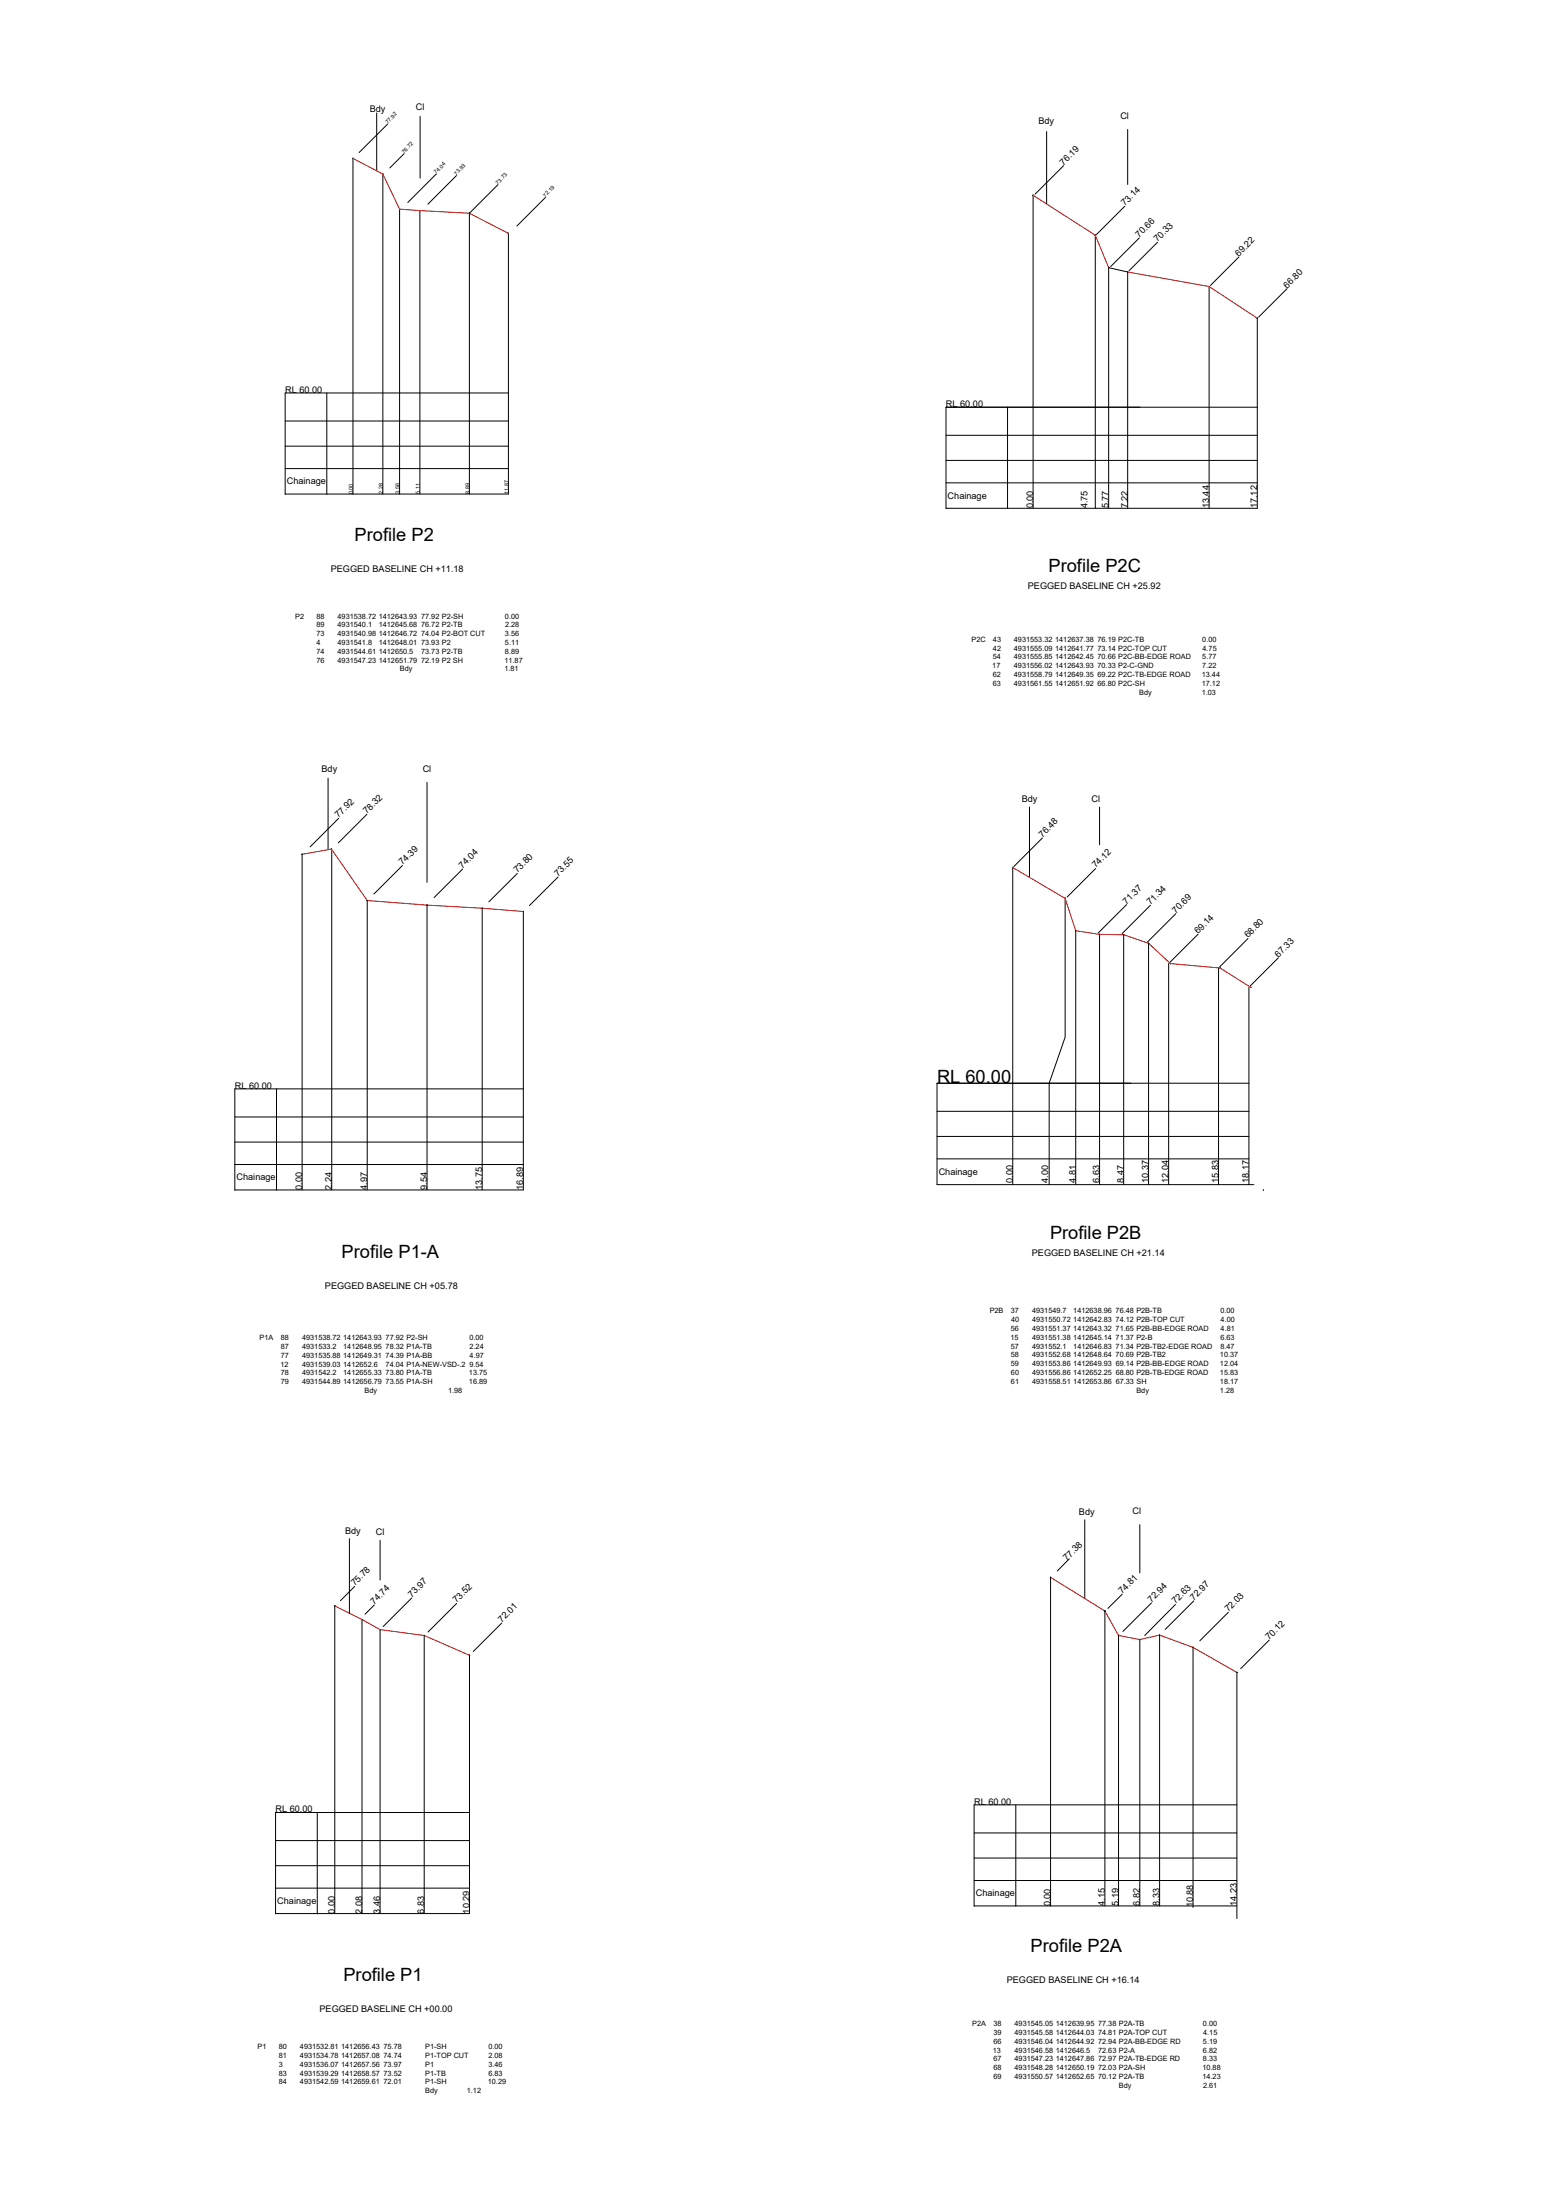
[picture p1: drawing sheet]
<svg xmlns="http://www.w3.org/2000/svg" width="297mm" height="420mm" viewBox="0 0 297 420" stroke-linecap="round" stroke-linejoin="round" font-family="sans-serif">
<!-- layer: 0 -->
<g fill="none" stroke="#000" stroke-width=".19">
<path d="M67.3 30.2l.1 .1M67.4 30.3v64.1M67.4 30.2l-.1 .1M71.9 21.6v11M73 33.2l.1 .1M73.1 33.2v61.2M73.1 33.2l-.1 .1M74 23.7l-5.4 5.4M76.2 39.9l.1 .1M76.3 39.9v54.5M76.3 39.9l-.1 .1M77.1 29.4l-2.7 2.7"/>
<path d="M80.2 22.2v11.8M83.3 33.2l-5.5 5.5M87.1 33.5l-5.4 5.5M95.1 35.3l-5.5 5.4M104.1 37.7l-5.4 5.5M197.2 37.3h.1M197.3 37.3l-.1 59.8M199.8 25.1v13.8M203 31.6l-5.4 5.5M214.7 39.4l-5.4 5.4M215.3 24.7v10.5M80.1 40.2l.1 .1"/>
<path d="M80.2 40.2v54.2M80.2 40.2l-.1 .1M89.6 40.7v.1M89.6 40.7v53.7M97 44.5l.1 .1M97.1 44.6v49.8h-42.7M97.1 44.5l-.1 .1M209.1 44.9v.1M209.1 45v-.1v52.2M211.6 51.1l.1 .1M211.6 51.1v46M211.6 51.1l3.7 .8"/>
<path d="M211.7 51.1l-.1 .1M215.2 51.9l.1 .1M215.3 51.9v45.2M215.3 51.9l-.1 .1M217.5 45.4l-5.5 5.5M221 46.3l-5.5 5.4M230.8 54.7l.1 .1M230.9 54.7l-.1 42.4M236.5 49.1l-5.4 5.4M245.7 55.1l-5.4 5.5M62.4 75v19.4M97.1 75h-42.7v19.4"/>
<path d="M192.3 77.8v19.3M240 77.8h-59.4v19.3M240.1 60.7l-.1 .1M240.1 60.8l-.1-.1v36.4h-59.4M54.4 89.5h42.7M54.4 85.2h42.7M54.4 80.4h42.7M180.6 92.2h59.4M180.6 87.9h59.4M180.6 83.1h59.4M62.6 148.6v13.7M64.6 156.3l-5.4 5.4"/>
<path d="M70 155.5l-5.4 5.5M81.5 149.4v19.1M196.5 154.1v13.5M209.9 154.1v7.2M57.6 163.1l.1 .1M57.7 163.2v64.1M57.7 163.1l-.1 .1M63.2 162.1l.1 .1M63.3 162.1l-.1 .1M63.3 162.5v64.8M70.1 172h.1M70.1 172v55.3"/>
<path d="M76.8 165.3l-5.4 5.4M81.5 172.8l.1 .1M81.5 172.9v54.4M81.6 172.8l-.1 .1M88.3 166l-5.4 5.4M92 173.4l.1 .1M92.1 173.5v53.8M92.1 173.4l-.1 .1M98.8 166.8l-5.5 5.4M99.9 174v.1M99.9 174.1v53.2h-55.1M106.5 167.5l-5.4 5.4"/>
<path d="M193.3 165.6l.1 .1M193.3 165.7v60.5M193.4 165.6l-.1 .1M199 160l-5.5 5.5M203.3 171.5l.1 .1M203.3 171.6v26.5l-3 8.8v19.3M203.4 171.5l-.1 .1M205.3 177.7l.1 .1M205.4 177.8v48.4M205.4 177.7l-.1 .1M209.2 165.9l-5.5 5.4M209.9 178.4v.1"/>
<path d="M209.9 178.4v47.8M214.5 178.5v.1M214.5 178.5v47.7M215.1 172.8l-5.5 5.4M219.6 172.9l-5.4 5.4M224.5 174.5l-5.5 5.4M228.7 178.4l-5.4 5.4M238.2 179.2l-5.4 5.5M219.2 180.1l.1 .1M219.3 180.2v46M219.3 180.1l-.1 .1M223.1 184v42.2"/>
<path d="M223.4 184l.1 .1M223.5 184l-.1 .1M232.6 184.9v41.3M232.9 184.8v.1M238.4 188.6v37.6M238.7 188.5l.1 .1M238.8 188.5l-.1 .1M244 182.9l-5.4 5.5M44.8 218.1h55.1M44.8 213.3h55.1M52.8 208v19.3M99.9 208h-55.1v19.3"/>
<path d="M178.9 217h59.5M178.9 212.2h59.5M238.4 206.9h-59.5v19.3h60.5M44.8 222.4h55.1M178.9 221.3h59.5M241.2 227.4h.1M66.7 293.9v14.2M72.6 294.2v7.6M204.1 297.7l-2.3 2.3M207.1 290.3v15M217.6 291.2v9.2M63.9 306.7h.1"/>
<path d="M63.9 306.7v58.8M67.7 303l-2.7 2.7M69.1 309.3h.1M69.1 309.3v56.2M71.5 306.5l-1.8 1.8M72.6 311.2l-.1 .1M72.6 311.3v54.2M78.6 305.2l-5.5 5.4M80.9 312.3l.1 .1M81 312.3v53.2M81 312.3l-.1 .1M87.2 306.2l-5.5 5.5"/>
<path d="M89.6 316.1l.1 .1M89.6 316.1v49.4h-37M89.7 316.1l-.1 .1M95.8 310l-5.5 5.4M200.6 301.2l-.1 .1M200.6 301.3v62.8M210.9 307.6l.1 .1M210.9 307.7v56.3M211 307.6l-.1 .1M213.5 312.3l.1 .1M213.5 312.3v51.7M213.6 312.3l-.1 .1"/>
<path d="M214.2 304.5l-2.7 2.7M217.6 313.1v.1M217.6 313.1v50.9M219.8 306.1l-5.4 5.5M221.3 312.2l.1 .1M221.4 312.3v51.7M221.4 312.2l-.1 .1M224.4 306.4l-5.9 5.9M227.7 314.6l.1 .1M227.7 314.6v49.7M227.8 314.6l-.1 .1M227.9 305.7l-5.5 5.5"/>
<path d="M234.5 307.9l-5.5 5.5M236.1 319.4v47M236.2 319.4h-.1M242.3 313.2l-5.4 5.5M52.6 356.3h37M52.6 351.5h37M60.6 346.2v19.3M89.6 346.2h-37v19.3M186 359.1h50.1M186 354.9h50.1M186 350.1h50.1M193.9 344.7v19.4"/>
<path d="M236.1 344.7h-50.1v19.4M52.6 360.6h37M186 364h50.1"/>
<circle cx="67.4" cy="30.2" r=".03"/>
<circle cx="73.1" cy="33.2" r=".03"/>
<circle cx="76.3" cy="39.9" r=".03"/>
<circle cx="197.2" cy="37.3" r=".03"/>
<circle cx="80.1" cy="40.2" r=".03"/>
<circle cx="89.6" cy="40.7" r=".03"/>
<circle cx="97.1" cy="44.6" r=".03"/>
<circle cx="209.1" cy="44.9" r=".03"/>
<circle cx="211.6" cy="51.1" r=".03"/>
<circle cx="215.3" cy="51.9" r=".03"/>
<circle cx="230.8" cy="54.7" r=".03"/>
<circle cx="240" cy="60.8" r=".03"/>
<circle cx="57.7" cy="163.2" r=".03"/>
<circle cx="63.3" cy="162.2" r=".03"/>
<circle cx="70.1" cy="172" r=".03"/>
<circle cx="81.5" cy="172.9" r=".03"/>
<circle cx="92" cy="173.4" r=".03"/>
<circle cx="99.9" cy="174.1" r=".03"/>
<circle cx="193.3" cy="165.7" r=".03"/>
<circle cx="203.3" cy="171.6" r=".03"/>
<circle cx="205.4" cy="177.7" r=".03"/>
<circle cx="209.9" cy="178.4" r=".03"/>
<circle cx="214.5" cy="178.5" r=".03"/>
<circle cx="219.3" cy="180.1" r=".03"/>
<circle cx="223.4" cy="184" r=".03"/>
<circle cx="232.9" cy="184.9" r=".03"/>
<circle cx="238.8" cy="188.6" r=".03"/>
<circle cx="63.9" cy="306.7" r=".03"/>
<circle cx="69.1" cy="309.3" r=".03"/>
<circle cx="72.6" cy="311.2" r=".03"/>
<circle cx="81" cy="312.3" r=".03"/>
<circle cx="89.6" cy="316.1" r=".03"/>
<circle cx="200.5" cy="301.2" r=".03"/>
<circle cx="210.9" cy="307.7" r=".03"/>
<circle cx="213.5" cy="312.3" r=".03"/>
<circle cx="217.6" cy="313.1" r=".03"/>
<circle cx="221.4" cy="312.3" r=".03"/>
<circle cx="227.7" cy="314.6" r=".03"/>
<circle cx="236.1" cy="319.4" r=".03"/>
</g>
<path d="M67.4 30.3l5.7 2.9 3.2 6.7 13.3 .8 7.5 3.9M197.2 37.3l11.9 7.6 2.5 6.2M215.3 51.9l15.5 2.8 9.2 6.1M57.7 163.2l5.6-1 6.8 9.8 29.8 2.1M193.3 165.7l10 5.9 2.1 6.2 4.5 .6 4.6 .1 4.8 1.7 4.1 3.8 9.5 .9 5.9 3.7M63.9 306.7l5.2 2.6 3.5 1.9 8.4 1.1 8.6 3.8M200.6 301.2l10.3 6.5 2.6 4.6 4.1 .8 3.8-.8 6.3 2.3 8.4 4.8" fill="none" stroke="#f00" stroke-width=".19"/>
<g font-size="3.5">
<text x="67.7" y="103.4">Profile P2</text>
<text x="200.2" y="109.3">Profile P2C</text>
<text x="178.9" y="206.9">RL 60.00</text>
<text x="200.4" y="236.6">Profile P2B</text>
<text x="65.2" y="240.2">Profile P1-A</text>
<text x="196.7" y="372.7">Profile P2A</text>
<text x="65.5" y="378.4">Profile P1</text>
</g>
<g font-size="1.7">
<text x="70.6" y="21.3">Bdy</text>
<text x="79.4" y="21">Cl</text>
<text x="198.2" y="23.6">Bdy</text>
<text x="213.9" y="22.8">Cl</text>
<text x="203" y="31.6" transform="rotate(-45 203 31.6)">76.19</text>
<text x="214.7" y="39.4" transform="rotate(-45 214.7 39.4)">73.14</text>
<text x="217.5" y="45.4" transform="rotate(-45 217.5 45.4)">70.66</text>
<text x="221" y="46.3" transform="rotate(-45 221 46.3)">70.33</text>
<text x="236.5" y="49.1" transform="rotate(-45 236.5 49.1)">69.22</text>
<text x="245.7" y="55.1" transform="rotate(-45 245.7 55.1)">66.80</text>
<text x="54.4" y="75">RL 60.00</text>
<text x="180.6" y="77.7">RL 60.00</text>
<text x="54.8" y="92.5">Chainage</text>
<text x="180.9" y="95.2">Chainage</text>
<text x="197.2" y="97.1" transform="rotate(-90 197.2 97.1)">0.00</text>
<text x="207.6" y="97.1" transform="rotate(-90 207.6 97.1)">4.75</text>
<text x="211.6" y="97.1" transform="rotate(-90 211.6 97.1)">5.77</text>
<text x="215.3" y="97.1" transform="rotate(-90 215.3 97.1)">7.22</text>
<text x="230.8" y="97.1" transform="rotate(-90 230.8 97.1)">13.44</text>
<text x="240" y="97.1" transform="rotate(-90 240 97.1)">17.12</text>
<text x="63.1" y="109.3">PEGGED BASELINE CH +11.18</text>
<text x="196.2" y="112.5">PEGGED BASELINE CH +25.92</text>
<text x="61.4" y="147.5">Bdy</text>
<text x="80.7" y="147.4">Cl</text>
<text x="70" y="155.5" transform="rotate(-45 70 155.5)">78.32</text>
<text x="195" y="153.2">Bdy</text>
<text x="208.4" y="153.1">Cl</text>
<text x="64.6" y="156.3" transform="rotate(-45 64.6 156.3)">77.92</text>
<text x="199" y="160" transform="rotate(-45 199 160)">76.48</text>
<text x="76.8" y="165.3" transform="rotate(-45 76.8 165.3)">74.39</text>
<text x="88.3" y="166" transform="rotate(-45 88.3 166)">74.04</text>
<text x="98.8" y="166.8" transform="rotate(-45 98.8 166.8)">73.80</text>
<text x="106.5" y="167.5" transform="rotate(-45 106.5 167.5)">73.55</text>
<text x="209.2" y="165.9" transform="rotate(-45 209.2 165.9)">74.12</text>
<text x="215.1" y="172.8" transform="rotate(-45 215.1 172.8)">71.37</text>
<text x="219.6" y="172.9" transform="rotate(-45 219.6 172.9)">71.34</text>
<text x="224.5" y="174.5" transform="rotate(-45 224.5 174.5)">70.69</text>
<text x="228.7" y="178.4" transform="rotate(-45 228.7 178.4)">69.14</text>
<text x="238.2" y="179.2" transform="rotate(-45 238.2 179.2)">68.80</text>
<text x="244" y="182.9" transform="rotate(-45 244 182.9)">67.33</text>
<text x="44.8" y="208">RL 60.00</text>
<text x="45.2" y="225.4">Chainage</text>
<text x="57.7" y="227.3" transform="rotate(-90 57.7 227.3)">0.00</text>
<text x="63.3" y="227.3" transform="rotate(-90 63.3 227.3)">2.24</text>
<text x="70.1" y="227.3" transform="rotate(-90 70.1 227.3)">4.97</text>
<text x="81.5" y="227.3" transform="rotate(-90 81.5 227.3)">9.54</text>
<text x="92.1" y="227.3" transform="rotate(-90 92.1 227.3)">13.75</text>
<text x="99.9" y="227.3" transform="rotate(-90 99.9 227.3)">16.89</text>
<text x="179.2" y="224.3">Chainage</text>
<text x="193.3" y="225.9" transform="rotate(-90 193.3 225.9)">0.00</text>
<text x="200.1" y="225.9" transform="rotate(-90 200.1 225.9)">4.00</text>
<text x="205.4" y="225.9" transform="rotate(-90 205.4 225.9)">4.81</text>
<text x="209.9" y="225.9" transform="rotate(-90 209.9 225.9)">6.63</text>
<text x="214.5" y="225.9" transform="rotate(-90 214.5 225.9)">8.47</text>
<text x="219.3" y="225.9" transform="rotate(-90 219.3 225.9)">10.37</text>
<text x="223.1" y="225.9" transform="rotate(-90 223.1 225.9)">12.04</text>
<text x="232.6" y="225.9" transform="rotate(-90 232.6 225.9)">15.83</text>
<text x="238.4" y="225.9" transform="rotate(-90 238.4 225.9)">18.17</text>
<text x="197" y="239.8">PEGGED BASELINE CH +21.14</text>
<text x="62" y="246.1">PEGGED BASELINE CH +05.78</text>
<text x="65.9" y="293">Bdy</text>
<text x="71.7" y="293.1">Cl</text>
<text x="206" y="289.4">Bdy</text>
<text x="216.2" y="289.2">Cl</text>
<text x="203.7" y="298.2" transform="rotate(-45 203.7 298.2)">77.38</text>
<text x="67.7" y="303" transform="rotate(-45 67.7 303)">75.78</text>
<text x="78.6" y="305.2" transform="rotate(-45 78.6 305.2)">73.97</text>
<text x="214.2" y="304.5" transform="rotate(-45 214.2 304.5)">74.81</text>
<text x="227.9" y="305.7" transform="rotate(-45 227.9 305.7)">72.97</text>
<text x="71.5" y="306.5" transform="rotate(-45 71.5 306.5)">74.74</text>
<text x="87.2" y="306.2" transform="rotate(-45 87.2 306.2)">73.52</text>
<text x="95.8" y="310" transform="rotate(-45 95.8 310)">72.01</text>
<text x="219.8" y="306.1" transform="rotate(-45 219.8 306.1)">72.94</text>
<text x="224.4" y="306.4" transform="rotate(-45 224.4 306.4)">72.63</text>
<text x="234.5" y="307.9" transform="rotate(-45 234.5 307.9)">72.03</text>
<text x="242.3" y="313.2" transform="rotate(-45 242.3 313.2)">70.12</text>
<text x="52.6" y="346.2">RL 60.00</text>
<text x="186" y="344.7">RL 60.00</text>
<text x="52.9" y="363.6">Chainage</text>
<text x="63.9" y="365.5" transform="rotate(-90 63.9 365.5)">0.00</text>
<text x="69.1" y="365.5" transform="rotate(-90 69.1 365.5)">2.08</text>
<text x="72.6" y="365.5" transform="rotate(-90 72.6 365.5)">3.46</text>
<text x="81" y="365.5" transform="rotate(-90 81 365.5)">6.83</text>
<text x="89.6" y="365.5" transform="rotate(-90 89.6 365.5)">10.29</text>
<text x="186.3" y="362.2">Chainage</text>
<text x="200.6" y="364.1" transform="rotate(-90 200.6 364.1)">0.00</text>
<text x="210.9" y="364" transform="rotate(-90 210.9 364)">4.15</text>
<text x="213.5" y="364" transform="rotate(-90 213.5 364)">5.19</text>
<text x="217.6" y="364" transform="rotate(-90 217.6 364)">6.82</text>
<text x="221.4" y="364" transform="rotate(-90 221.4 364)">8.33</text>
<text x="227.7" y="364.3" transform="rotate(-90 227.7 364.3)">10.88</text>
<text x="236.1" y="364" transform="rotate(-90 236.1 364)">14.23</text>
<text x="192.2" y="378.7">PEGGED BASELINE CH +16.14</text>
<text x="61" y="384.3">PEGGED BASELINE CH +00.00</text>
</g>
<g font-size="1.4">
<text x="56.4" y="118.1">P2</text>
<text x="60.4" y="118.1">88</text>
<text x="60.4" y="119.8">89</text>
<text x="64.4" y="118.1">4931538.72</text>
<text x="64.4" y="119.8">4931540.1</text>
<text x="72.3" y="118.1">1412643.93</text>
<text x="72.3" y="119.8">1412645.68</text>
<text x="80.4" y="118.1">77.92 P2-SH</text>
<text x="80.4" y="119.8">76.72 P2-TB</text>
<text x="96.4" y="118.1">0.00</text>
<text x="96.4" y="119.8">2.28</text>
<text x="60.4" y="121.5">73</text>
<text x="60.4" y="124.8">74</text>
<text x="60.4" y="123.2">4</text>
<text x="64.4" y="121.5">4931540.98</text>
<text x="64.4" y="123.2">4931541.8</text>
<text x="64.4" y="124.8">4931544.61</text>
<text x="72.3" y="121.5">1412646.72</text>
<text x="72.3" y="123.2">1412648.01</text>
<text x="72.3" y="124.8">1412650.5</text>
<text x="80.4" y="121.5">74.04 P2-BOT CUT</text>
<text x="80.4" y="123.2">73.93 P2</text>
<text x="80.4" y="124.8">73.73 P2-TB</text>
<text x="96.4" y="121.5">3.56</text>
<text x="96.4" y="123.2">5.11</text>
<text x="96.4" y="124.8">8.89</text>
<text x="185.5" y="122.5">P2C</text>
<text x="189.5" y="125.9">54</text>
<text x="189.6" y="122.5">43</text>
<text x="189.6" y="124.2">42</text>
<text x="193.6" y="122.5">4931553.32</text>
<text x="193.6" y="124.2">4931555.09</text>
<text x="193.6" y="125.9">4931555.85</text>
<text x="201.4" y="122.5">1412637.38</text>
<text x="201.4" y="124.2">1412641.77</text>
<text x="201.4" y="125.9">1412642.45</text>
<text x="209.5" y="122.5">76.19 P2C-TB</text>
<text x="209.5" y="124.2">73.14 P2C-TOP CUT</text>
<text x="209.5" y="125.9">70.66 P2C-BB-EDGE ROAD</text>
<text x="229.5" y="122.5">0.00</text>
<text x="229.5" y="125.9">5.77</text>
<text x="229.6" y="124.2">4.75</text>
<text x="60.4" y="126.5">76</text>
<text x="64.4" y="126.5">4931547.23</text>
<text x="72.3" y="126.5">1412651.79</text>
<text x="76.4" y="128.2">Bdy</text>
<text x="80.4" y="126.5">72.19 P2 SH</text>
<text x="96.3" y="126.5">11.87</text>
<text x="96.3" y="128.2">1.81</text>
<text x="189.4" y="127.6">17</text>
<text x="189.5" y="129.3">62</text>
<text x="189.5" y="131">63</text>
<text x="193.6" y="127.6">4931556.02</text>
<text x="193.6" y="129.3">4931558.79</text>
<text x="193.6" y="131">4931561.55</text>
<text x="201.4" y="127.6">1412643.93</text>
<text x="201.4" y="129.3">1412649.35</text>
<text x="201.4" y="131">1412651.92</text>
<text x="209.5" y="127.6">70.33 P2-C-GND</text>
<text x="209.5" y="129.3">69.22 P2C-TB-EDGE ROAD</text>
<text x="209.5" y="131">66.80 P2C-SH</text>
<text x="229.4" y="129.3">13.44</text>
<text x="229.4" y="131">17.12</text>
<text x="229.5" y="127.6">7.22</text>
<text x="217.5" y="132.6">Bdy</text>
<text x="229.4" y="132.6">1.03</text>
<text x="188.9" y="250.8">P2B</text>
<text x="193" y="250.8">37</text>
<text x="197" y="250.8">4931549.7</text>
<text x="204.9" y="250.8">1412638.96</text>
<text x="213" y="250.8">76.48 P2B-TB</text>
<text x="233" y="250.8">0.00</text>
<text x="49.6" y="256">P1A</text>
<text x="53.6" y="256">88</text>
<text x="53.6" y="257.7">87</text>
<text x="57.7" y="256">4931538.72</text>
<text x="57.7" y="257.7">4931533.2</text>
<text x="65.5" y="256">1412643.93</text>
<text x="65.5" y="257.7">1412648.95</text>
<text x="73.6" y="256">77.92 P2-SH</text>
<text x="73.6" y="257.7">78.32 P1A-TB</text>
<text x="89.6" y="256">0.00</text>
<text x="89.6" y="257.7">2.24</text>
<text x="192.9" y="255.9">15</text>
<text x="193" y="254.2">56</text>
<text x="193" y="257.6">57</text>
<text x="193" y="252.5">40</text>
<text x="197" y="252.5">4931550.72</text>
<text x="197" y="254.2">4931551.37</text>
<text x="197" y="255.9">4931551.38</text>
<text x="197" y="257.6">4931552.1</text>
<text x="204.9" y="252.5">1412642.83</text>
<text x="204.9" y="254.2">1412643.32</text>
<text x="204.9" y="255.9">1412645.14</text>
<text x="204.9" y="257.6">1412646.83</text>
<text x="213" y="252.5">74.12 P2B-TOP CUT</text>
<text x="213" y="254.2">71.65 P2B-BB-EDGE ROAD</text>
<text x="213" y="255.9">71.37 P2-B</text>
<text x="213" y="257.6">71.34 P2B-TB2-EDGE ROAD</text>
<text x="233" y="255.9">6.63</text>
<text x="233" y="257.6">8.47</text>
<text x="233" y="252.5">4.00</text>
<text x="233" y="254.2">4.81</text>
<text x="53.5" y="261">12</text>
<text x="53.6" y="259.3">77</text>
<text x="53.6" y="262.7">78</text>
<text x="57.7" y="259.3">4931535.88</text>
<text x="57.7" y="261">4931539.03</text>
<text x="57.7" y="262.7">4931542.2</text>
<text x="65.5" y="259.3">1412649.31</text>
<text x="65.5" y="261">1412652.6</text>
<text x="65.5" y="262.7">1412655.33</text>
<text x="73.6" y="259.3">74.39 P1A-BB</text>
<text x="73.6" y="261">74.04 P1A-NEW-VSD-.2</text>
<text x="73.6" y="262.7">73.80 P1A-TB</text>
<text x="89.5" y="262.7">13.75</text>
<text x="89.6" y="261">9.54</text>
<text x="89.7" y="259.3">4.97</text>
<text x="193" y="259.2">58</text>
<text x="193" y="260.9">59</text>
<text x="193" y="262.6">60</text>
<text x="197" y="259.2">4931552.68</text>
<text x="197" y="260.9">4931553.86</text>
<text x="197" y="262.6">4931556.86</text>
<text x="204.9" y="259.2">1412648.64</text>
<text x="204.9" y="260.9">1412649.93</text>
<text x="204.9" y="262.6">1412652.25</text>
<text x="213" y="259.2">70.69 P2B-TB2</text>
<text x="213" y="260.9">69.14 P2B-BB-EDGE ROAD</text>
<text x="213" y="262.6">68.80 P2B-TB-EDGE ROAD</text>
<text x="232.9" y="259.2">10.37</text>
<text x="232.9" y="260.9">12.04</text>
<text x="232.9" y="262.6">15.83</text>
<text x="53.6" y="264.4">79</text>
<text x="57.7" y="264.4">4931544.89</text>
<text x="65.5" y="264.4">1412656.79</text>
<text x="69.6" y="266">Bdy</text>
<text x="73.6" y="264.4">73.55 P1A-SH</text>
<text x="85.5" y="266">1.98</text>
<text x="89.5" y="264.4">16.89</text>
<text x="193" y="264.3">61</text>
<text x="197" y="264.3">4931558.51</text>
<text x="204.9" y="264.3">1412653.86</text>
<text x="213" y="264.3">67.33 SH</text>
<text x="216.9" y="266">Bdy</text>
<text x="232.9" y="264.3">18.17</text>
<text x="232.9" y="266">1.28</text>
<text x="185.6" y="387">P2A</text>
<text x="189.6" y="387">38</text>
<text x="189.6" y="388.7">39</text>
<text x="193.7" y="387">4931545.05</text>
<text x="193.7" y="388.7">4931545.58</text>
<text x="201.5" y="387">1412639.95</text>
<text x="201.5" y="388.7">1412644.03</text>
<text x="209.6" y="387">77.38 P2A-TB</text>
<text x="209.6" y="388.7">74.81 P2A-TOP CUT</text>
<text x="229.6" y="387">0.00</text>
<text x="229.7" y="388.7">4.15</text>
<text x="49.2" y="391.4">P1</text>
<text x="53.2" y="391.4">80</text>
<text x="53.2" y="393">81</text>
<text x="53.2" y="394.7">3</text>
<text x="57.3" y="391.4">4931532.81 1412656.43 75.78</text>
<text x="57.3" y="393">4931534.78 1412657.08 74.74</text>
<text x="57.3" y="394.7">4931536.07 1412657.56 73.97</text>
<text x="81.2" y="391.4">P1-SH</text>
<text x="81.2" y="393">P1-TOP CUT</text>
<text x="81.2" y="394.7">P1</text>
<text x="93.2" y="391.4">0.00</text>
<text x="93.2" y="394.7">3.46</text>
<text x="93.2" y="393">2.08</text>
<text x="189.5" y="392">13</text>
<text x="189.6" y="390.3">66</text>
<text x="189.6" y="393.7">67</text>
<text x="189.6" y="395.4">68</text>
<text x="193.7" y="390.3">4931546.04</text>
<text x="193.7" y="392">4931546.58</text>
<text x="193.7" y="393.7">4931547.23</text>
<text x="193.7" y="395.4">4931548.28</text>
<text x="201.5" y="390.3">1412644.92</text>
<text x="201.5" y="392">1412646.5</text>
<text x="201.5" y="393.7">1412647.86</text>
<text x="201.5" y="395.4">1412650.19</text>
<text x="209.6" y="390.3">72.94 P2A-BB-EDGE RD</text>
<text x="209.6" y="392">72.63 P2-A</text>
<text x="209.6" y="393.7">72.97 P2A-TB-EDGE RD</text>
<text x="209.6" y="395.4">72.03 P2A-SH</text>
<text x="229.5" y="395.4">10.88</text>
<text x="229.6" y="390.3">5.19</text>
<text x="229.6" y="392">6.82</text>
<text x="229.6" y="393.7">8.33</text>
<text x="53.2" y="396.4">83</text>
<text x="53.2" y="398.1">84</text>
<text x="57.3" y="396.4">4931539.29 1412658.57 73.52</text>
<text x="57.3" y="398.1">4931542.59 1412659.61 72.01</text>
<text x="81.2" y="396.4">P1-TB</text>
<text x="81.2" y="398.1">P1-SH</text>
<text x="81.2" y="399.7">Bdy</text>
<text x="89.1" y="399.7">1.12</text>
<text x="93.1" y="398.1">10.29</text>
<text x="93.2" y="396.4">6.83</text>
<text x="189.6" y="397.1">69</text>
<text x="193.7" y="397.1">4931550.57</text>
<text x="201.5" y="397.1">1412652.65</text>
<text x="209.6" y="397.1">70.12 P2A-TB</text>
<text x="213.6" y="398.7">Bdy</text>
<text x="229.5" y="397.1">14.23</text>
<text x="229.7" y="398.7">2.61</text>
</g>
<g font-size="1">
<text x="74" y="23.7" transform="rotate(-45 74 23.7)">77.92</text>
<text x="77.1" y="29.4" transform="rotate(-45 77.1 29.4)">76.72</text>
<text x="83.3" y="33.2" transform="rotate(-45 83.3 33.2)">74.04</text>
<text x="87.1" y="33.5" transform="rotate(-45 87.1 33.5)">73.93</text>
<text x="95.1" y="35.3" transform="rotate(-45 95.1 35.3)">73.73</text>
<text x="104.1" y="37.7" transform="rotate(-45 104.1 37.7)">72.19</text>
<text x="67.4" y="94.4" transform="rotate(-90 67.4 94.4)">0.00</text>
<text x="73.1" y="94.4" transform="rotate(-90 73.1 94.4)">2.28</text>
<text x="76.3" y="94.4" transform="rotate(-90 76.3 94.4)">3.56</text>
<text x="80.2" y="94.4" transform="rotate(-90 80.2 94.4)">5.11</text>
<text x="89.6" y="94.4" transform="rotate(-90 89.6 94.4)">8.89</text>
<text x="97.1" y="94.4" transform="rotate(-90 97.1 94.4)">11.87</text>
</g>
</svg>
